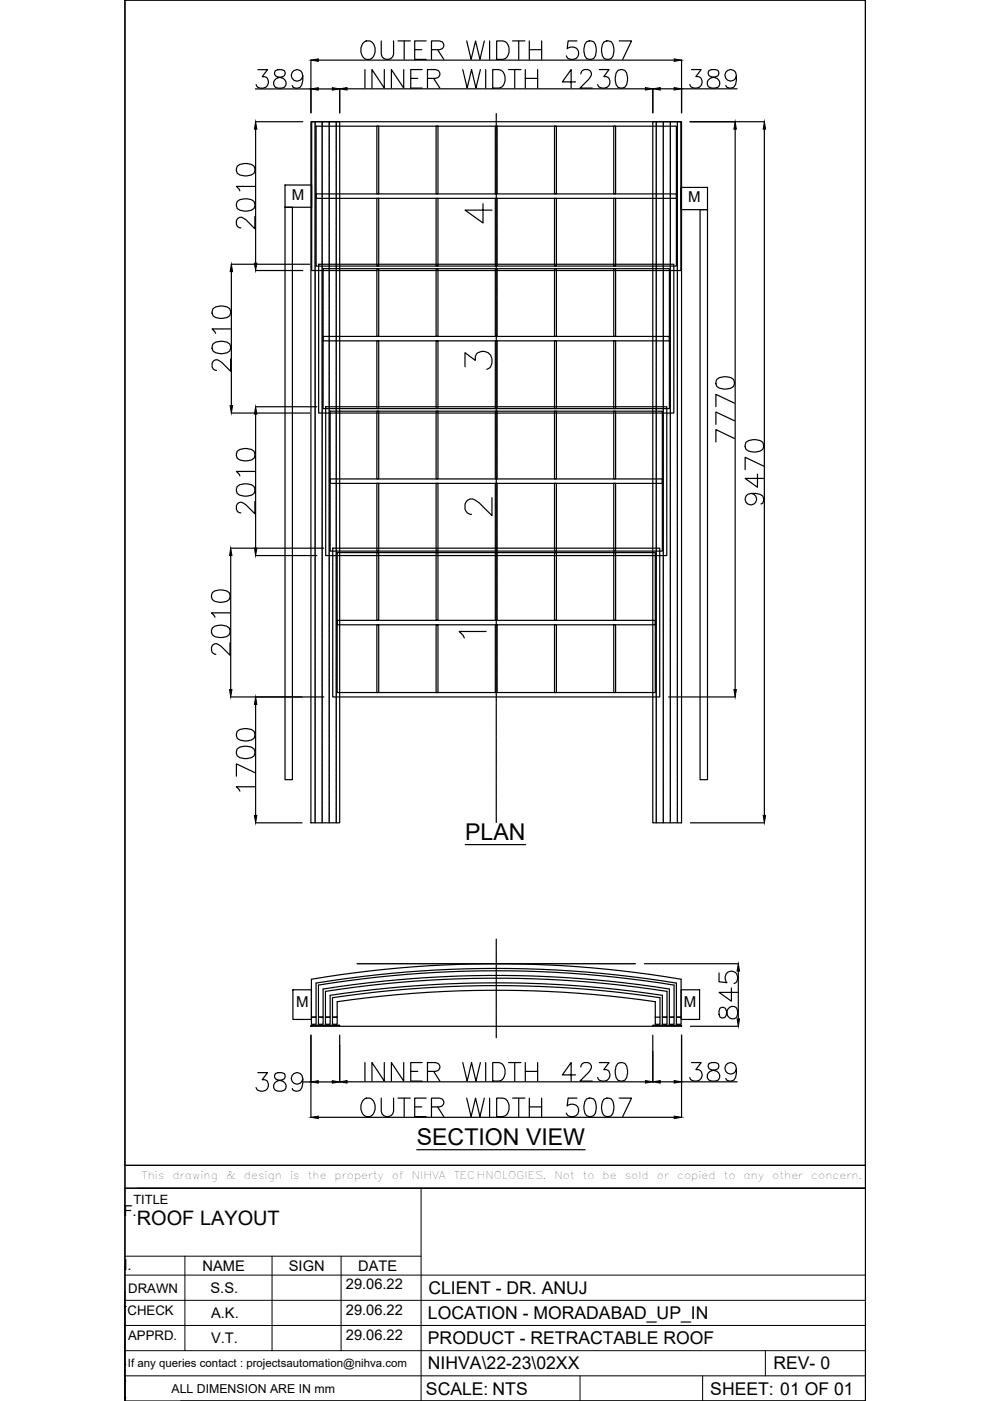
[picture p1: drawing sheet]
<svg xmlns="http://www.w3.org/2000/svg" width="210mm" height="297mm" viewBox="0 0 210 297" stroke-linecap="round" stroke-linejoin="round" font-family="sans-serif">
<!-- layer: 0 -->
<g fill="none" stroke="#000" stroke-width=".25">
<path d="M26.5 .1h.1M26.5 .1h157v247h-157zM26.5 .1v296.9M54.1 18.9h11.8M54.7 14.8h2l-1.1 1.5a1.26 1.26 0 0 1 1.3 1.4 1.26 1.26 0 0 1-1.7 1l-.5-.2-.4-.6M58.4 15a.79 .79 0 0 0 .4 1.3l.7 .2a1.13 1.13 0 0 1 1.2 1 1.13 1.13 0 0 1-1 1.2h-.7a1.13 1.13 0 0 1-1-1.2 1.13 1.13 0 0 1 1.2-1l.7-.2a.79 .79 0 0 0 .4-1.3l-.6-.2h-.7zM64.2 16.1a1.22 1.22 0 0 1-1.7 1 1.22 1.22 0 0 1-.5-1.9 1.22 1.22 0 0 1 2 .1 3.5 3.5 0 0 1-.4 3.2 1.15 1.15 0 0 1-1.6-.4M65.9 12.7v11.2M67.5 18.9h3M67.5 12.7h75.4M72 18.8v5.1M73.6 18.8h63.2"/>
<path d="M76.9 9.2a1.45 1.45 0 0 1 1.7-.5 1.45 1.45 0 0 1 .9 1.5 1.8 1.8 0 0 1-1.9 2.4 2.27 2.27 0 0 1-.7-3.4zM77.4 14.7v4M80.8 8.7v2.8a1.32 1.32 0 0 0 1.3 1.1 1.32 1.32 0 0 0 1.3-1.1v-2.8M81.5 14.7v4l-2.6-4v4M84.4 8.7h2.6M85.6 14.7v4l-2.6-4v4M85.7 8.7v3.9M87.1 16.6h1.5M87.9 10.5h1.5M89.5 14.7h-2.4v4h2.4M90.4 8.7h-2.5v3.9h2.5M90.6 16.6h1.7l.6-.2a.9 .9 0 0 0 0-1.5l-.6-.2h-1.7v4"/>
<path d="M91.5 10.5h1.7l.5-.2a.91 .91 0 0 0 0-1.4l-.5-.2h-1.7v3.9M91.9 16.6l1.4 2.1M92.8 10.5l1.3 2.1M98.1 14.7l.9 4 1-4 .9 4 1-4M99 8.7l.9 3.9 .9-3.9 1 3.9 .9-3.9M103 14.7v4M103.8 8.7v3.9M104.5 14.7h1.3a2.15 2.15 0 0 1 .9 3.4l-.4 .4-.5 .2h-1.3zM105.3 8.7h1.3a2.13 2.13 0 0 1 .9 3.3l-.3 .4-.6 .2h-1.3zM107.8 14.7h2.6M108.7 8.7h2.6M109.1 14.7v4"/>
<path d="M110 8.7v3.9M111.4 16.6h2.6M111.4 14.7v4M112.2 10.5h2.6M112.2 8.7v3.9M114 14.7v4M114.8 8.7v3.9M122 17.4h-2.8l1.9-2.7v4M122.3 8.7h-1.9l-.1 1.6a1.39 1.39 0 0 1 2 0 1.39 1.39 0 0 1-.2 2.1 1.39 1.39 0 0 1-2-.6M123.2 15.7a.95 .95 0 0 1 .7-1h.8a.96 .96 0 0 1 .5 1.5l-2.2 2.5h2.6M124.4 8.9a1.29 1.29 0 0 1 1.8 .5 3.3 3.3 0 0 1-.3 3 1.29 1.29 0 0 1-1.9-.6 3.2 3.2 0 0 1 .4-2.9zM127.1 14.7h2l-1.1 1.5a1.26 1.26 0 0 1 1.3 1.5 1.26 1.26 0 0 1-1.7 1l-.5-.2-.4-.6"/>
<path d="M128.1 8.9a1.29 1.29 0 0 1 1.9 .5 3.2 3.2 0 0 1-.4 3 1.29 1.29 0 0 1-1.9-.6 3.2 3.2 0 0 1 .4-2.9zM131 14.9a1.27 1.27 0 0 1 1.9 .6 3.3 3.3 0 0 1-.4 3 1.26 1.26 0 0 1-1.9-.6 3.2 3.2 0 0 1 .4-3zM131.3 8.7h2.6l-1.9 3.9M138.4 18.8v5.1M140 18.8h2.9M144.5 18.8h11.8M144.5 12.7v11.2M146.6 14.7h2.1l-1.2 1.5a1.26 1.26 0 0 1 1.4 1.5 1.26 1.26 0 0 1-1.7 1l-.6-.2-.4-.6M150.3 14.9a.79 .79 0 0 0 .4 1.3 1.83 1.83 0 0 1 1.9 1.2 1.02 1.02 0 0 1-.9 1.3h-.8a1.13 1.13 0 0 1-1-1.2 1.13 1.13 0 0 1 1.2-1.1l.7-.2a.79 .79 0 0 0 .4-1.3l-.5-.2h-.8zM156.1 16.1a1.22 1.22 0 0 1-1.6 1 1.22 1.22 0 0 1-.5-1.9 1.22 1.22 0 0 1 2 .1 3.6 3.6 0 0 1-.4 3.2 1.15 1.15 0 0 1-1.7-.4M183.5 .1h.1M183.5 .1v251.5"/>
<path d="M50.3 35.2a3 3 0 0 1 3.6 0 1.29 1.29 0 0 1-.6 1.9 3.2 3.2 0 0 1-3-.4l-.2-.5zM54 39.5h-3.9l.8 1M54.2 25.8h10M54.2 27.4v28.4M60.4 39.2h5.7v4.7h-5.7zM65.9 25.8h6.1v148.7h-6.1zM138.4 25.8h6.1v148.7h-6.1zM144.4 39.7h5.6v4.7h-5.6zM146.2 25.8h15.9M155.9 27.4v118.8M162.1 27.4v145.5M49 56h16.7"/>
<path d="M49.1 57.6v28.4M50.3 42.7a3 3 0 0 1 3.6 0 1.28 1.28 0 0 1-.6 1.9 3.2 3.2 0 0 1-3-.4l-.2-.6zM54 45.9v2.6l-1.8-1.9a1.18 1.18 0 0 0-1.9-.2l-.2 .4v.8a.95 .95 0 0 0 1 .7M54.2 57.4h10M60.4 43.9h1.6v121.4h-1.6zM148.4 44.4h1.6v120.9h-1.6zM45.2 72.9a3 3 0 0 1 3.5 0 1.26 1.26 0 0 1-.6 1.9 3.2 3.2 0 0 1-2.9-.4l-.2-.5zM45.2 65.4a3 3 0 0 1 3.5 0 1.27 1.27 0 0 1-.6 1.9 3.2 3.2 0 0 1-2.9-.4l-.2-.5zM48.9 76.1v2.6l-1.9-1.9a1.2 1.2 0 0 0-1.7-.3l-.3 .5v.8a.97 .97 0 0 0 .9 .7M48.9 69.7h-3.9l.7 1M49 87.6h16.7M50.3 95.7a3 3 0 0 1 3.6 0 1.29 1.29 0 0 1-.6 1.8 3.3 3.3 0 0 1-3-.3l-.2-.6z"/>
<path d="M54 100h-3.9l.8 .9M54.2 86.2h13M54.2 87.8v28.4M152 80.4a3 3 0 0 1 3.5 0 1.26 1.26 0 0 1-.5 1.9 3.2 3.2 0 0 1-3-.4l-.2-.5zM155.7 93l-3.9-1.9v2.6M155.7 89.2l-3.9-1.8v2.6M155.7 85.5l-3.9-1.9v2.6M158.2 93.8a3 3 0 0 1 3.5 0 1.29 1.29 0 0 1-.5 1.8 3.2 3.2 0 0 1-3-.3l-.2-.6zM161.9 98.8l-3.9-1.8v2.6M48.9 116.2h19.8M48.9 117.8v28.4M50.3 103.1a3 3 0 0 1 3.6 0 1.28 1.28 0 0 1-.6 1.9 3.2 3.2 0 0 1-3-.4l-.2-.5z"/>
<path d="M54 106.3v2.6l-1.8-1.8a1.18 1.18 0 0 0-1.9-.2l-.2 .3v.8a.95 .95 0 0 0 1 .7M54.2 117.8h13M159.3 104.6a1.22 1.22 0 0 1 1 1.7 1.22 1.22 0 0 1-1.9 .5 1.22 1.22 0 0 1 .1-2 3.5 3.5 0 0 1 3.2 .4 1.17 1.17 0 0 1-.3 1.7M160.6 100.5v2.8l-2.6-1.9h3.9M45 133.1a3 3 0 0 1 3.6 0 1.27 1.27 0 0 1-.6 1.9 3.3 3.3 0 0 1-3-.4l-.2-.5zM45 125.6a3 3 0 0 1 3.6 0 1.27 1.27 0 0 1-.6 1.9 3.3 3.3 0 0 1-3-.4l-.2-.5zM48.8 136.3v2.6l-1.9-1.9a1.18 1.18 0 0 0-1.9-.2l-.2 .4v.8a.98 .98 0 0 0 1 .7M48.8 129.9h-4l.8 1M48.9 147.8h19.8M50.3 158.8a3 3 0 0 1 3.6 0 1.28 1.28 0 0 1-.6 1.8 3.2 3.2 0 0 1-3-.3l-.2-.6zM50.3 155a3 3 0 0 1 3.6 0 1.28 1.28 0 0 1-.6 1.9 3.2 3.2 0 0 1-3-.4l-.2-.5zM54.2 149.3v23.6"/>
<path d="M141.8 147.8h14.1M54 166.8h-3.9l.8 .9M54 163.8l-3.9-1.8v2.6M54.2 174.5h9.8M98.6 179.1h12.8M146.4 174.5h15.7M62.1 209.9h3.9v6.2h-3.9zM65.9 217.4h6.1v.2h-6.1zM65.9 219.5v17.4M66 207.6a235.3 235.3 0 0 1 78.4 0v8.1h-1v-7.3a236.1 236.1 0 0 0-76.4 0v7.3h-1zM66 215.7h1v1.5h-1zM67.5 208.9a235.5 235.5 0 0 1 75.4 0v6.8h-1v-6a235 235 0 0 0-73.4 0v6h-1z"/>
<path d="M67.5 215.7h1v1.5h-1zM69 210.2a235.6 235.6 0 0 1 72.4 0v5.5h-1v-4.7a235.7 235.7 0 0 0-70.4 0v4.7h-1zM69 215.7h1v1.5h-1zM70.5 215.7h1v1.5h-1zM72 219.5v9.9M136.6 204.3h20M138.4 217.4h6.1v.2h-6.1zM138.4 219.5v9.9M138.9 215.7v-3.3a235.3 235.3 0 0 0-67.4 0v3.3h-1v-4.2a235.6 235.6 0 0 1 69.4 0v4.2M138.9 215.7h1v1.5h-1zM140.4 215.7h1v1.5h-1zM141.9 215.7h1v1.5h-1z"/>
<path d="M143.4 215.7h1v1.5h-1zM144.4 209.9h3.9v6.2h-3.9zM144.5 219.5v17.4M146.4 217.6h10.2M152.5 206.3v1.9l1.6 .2a1.39 1.39 0 0 1 0-2.1 1.39 1.39 0 0 1 2.1 .2 1.39 1.39 0 0 1-.6 2M152.6 213.8l-.1 .5v.8l.1 .5a.79 .79 0 0 0 1.4-.3 1.79 1.79 0 0 1 1.1-1.9 1.02 1.02 0 0 1 1.3 .9v.8a1.13 1.13 0 0 1-1.2 1 1.13 1.13 0 0 1-1.1-1.2l-.1-.8a.79 .79 0 0 0-1.4-.3zM155.1 209.5v2.8l-2.6-1.9h3.9M156.5 205.9v10.1M54.7 227.4h2l-1.1 1.5a1.22 1.22 0 0 1 1.3 1.1 1.22 1.22 0 0 1-1.1 1.3 1.14 1.14 0 0 1-1.5-.7M58.4 227.6a.8 .8 0 0 0 .4 1.3 1.8 1.8 0 0 1 1.8 1.1 1.02 1.02 0 0 1-.9 1.3h-.7a1.13 1.13 0 0 1-1-1.2 1.13 1.13 0 0 1 1.2-1l.7-.2a.8 .8 0 0 0 .4-1.3l-.6-.2h-.7zM64.2 228.7a1.22 1.22 0 0 1-1.7 1.1 1.22 1.22 0 0 1-.5-1.9 1.22 1.22 0 0 1 2 .1 3.5 3.5 0 0 1-.4 3.2 1.15 1.15 0 0 1-1.6-.4M64.3 229.4h1.6"/>
<path d="M67.5 229.4h3M67.5 236.9h75.4M73.6 229.4h63.2M77.3 233a1.5 1.5 0 0 1 2.2 1.3 1.8 1.8 0 0 1-1.9 2.4 2.29 2.29 0 0 1-.3-3.7zM77.4 225.3v3.9M80.8 232.8v2.8a1.32 1.32 0 0 0 1.3 1.2 1.32 1.32 0 0 0 1.3-1.2v-2.8M81.5 225.3v3.9l-2.6-3.9v3.9M84.4 232.8h2.6M85.6 225.3v3.9l-2.6-3.9v3.9M85.7 232.8v3.9M87.1 227.2h1.5M87.9 234.7h1.5"/>
<path d="M89.5 225.3h-2.4v3.9h2.4M90.4 232.8h-2.5v3.9h2.5M90.6 227.2h1.7l.6-.2a.9 .9 0 0 0 0-1.5l-.6-.2h-1.7v3.9M91.5 234.7h1.7l.5-.2a.92 .92 0 0 0 0-1.5l-.5-.2h-1.7v3.9M91.9 227.2l1.4 2M92.8 234.7l1.3 2M98.1 225.3l.9 3.9 1-3.9 .9 3.9 1-3.9M99 232.8l.9 3.9 .9-3.9 1 3.9 .9-3.9M103 225.3v3.9M103.8 232.8v3.9M104.5 225.3h1.3a2.15 2.15 0 0 1 .9 3.3l-.4 .4-.5 .2h-1.3zM105.3 232.8h1.3a2.14 2.14 0 0 1 .9 3.4l-.3 .4-.6 .1h-1.3z"/>
<path d="M107.8 225.3h2.6M108.7 232.8h2.6M109.1 225.3v3.9M110 232.8v3.9M111.4 225.3v3.9M111.4 227.2h2.6M112.2 232.8v3.9M112.2 234.7h2.6M114 225.3v3.9M114.8 232.8v3.9M122 227.9h-2.8l1.9-2.6v3.9M122.3 232.8h-1.9l-.1 1.7a1.38 1.38 0 0 1 2 0 1.38 1.38 0 0 1-.2 2 1.38 1.38 0 0 1-2-.5"/>
<path d="M123.2 226.2a.95 .95 0 0 1 .7-.9h.8a.96 .96 0 0 1 .5 1.5l-2.2 2.4h2.6M124.4 233a1.29 1.29 0 0 1 1.8 .6 3.3 3.3 0 0 1-.3 3 1.27 1.27 0 0 1-1.9-.6 3.2 3.2 0 0 1 .4-3zM127.1 225.3h2l-1.1 1.5a1.26 1.26 0 0 1 1.3 1.4 1.26 1.26 0 0 1-1.7 1l-.5-.2-.4-.5M128.1 233a1.29 1.29 0 0 1 1.9 .6 3.2 3.2 0 0 1-.4 3 1.27 1.27 0 0 1-1.9-.6 3.2 3.2 0 0 1 .4-3zM131 225.5a1.27 1.27 0 0 1 1.9 .5 3.3 3.3 0 0 1-.4 3 1.26 1.26 0 0 1-1.9-.5 3.2 3.2 0 0 1 .4-3zM131.3 232.8h2.6l-1.9 3.9M140 229.4h2.9M144.5 229.4h11.8M146.6 225.3h2.1l-1.2 1.5a1.26 1.26 0 0 1 1.4 1.4 1.26 1.26 0 0 1-1.7 1l-.6-.2-.4-.5M150.3 225.5a.79 .79 0 0 0 .4 1.3 1.83 1.83 0 0 1 1.9 1.1 1.02 1.02 0 0 1-.9 1.3h-.8a1.13 1.13 0 0 1-1-1.2 1.13 1.13 0 0 1 1.2-1l.7-.2a.79 .79 0 0 0 .4-1.3l-.5-.2h-.8zM156.1 226.6a1.22 1.22 0 0 1-1.6 1 1.22 1.22 0 0 1-.5-1.9 1.22 1.22 0 0 1 2 .1 3.6 3.6 0 0 1-.4 3.2 1.15 1.15 0 0 1-1.7-.4M26.5 251.9h157v45.1h-157z"/>
<path d="M88.4 243.8h35.7M183.5 251.6h.1M26.5 277h.1M38.3 297h145.2"/>
</g>
<g fill="none" stroke="#000" stroke-width=".21">
<path d="M26.5 247.1h157v4.8h-157zM29.1 251.9h154.4M89.3 251.9v45.1M26.5 277h.1M26.5 273.8v3.2M26.5 275.7h157M26.5 270.3h157M26.5 266.3h62.8M39.2 266.3v20.1M57.7 266.3v20.1M72.3 266.3v20.1M26.5 296.4h.1"/>
<path d="M26.5 292.8h.1M26.5 289.3h.1M26.5 291.6v5.4M26.5 286.4h157M26.5 281h157M26.5 291.7h157M123 291.7v5.3M149 291.7v5.3M162.3 286.4v5.3"/>
</g>
<!-- layer: border -->
<path d="M66.8 25.8v148.7M68.3 25.8v148.7M69.8 25.8v148.7M71.3 25.8v148.7M139.1 25.8v148.7M140.6 25.8v148.7M142.1 25.8v148.7M143.6 25.8v148.7" fill="none" stroke="#000" stroke-width=".25"/>
<!-- layer: 0 -->
<g fill="#000" stroke="#000" stroke-width=".21">
<path d="M65.9 18.9l1.6-.3v.5zM65.9 12.7l1.6-.2v.5zM70.5 18.6l1.5 .3-1.5 .2zM72 18.8l1.6-.2v.5zM136.8 18.6l1.6 .2-1.6 .3zM138.4 18.8l1.6-.2v.5zM142.9 18.6l1.6 .2-1.6 .3zM142.9 12.5l1.6 .2-1.6 .3zM54.2 25.8l.3 1.6h-.6zM155.9 25.8l.2 1.6h-.5zM162.1 25.8l.2 1.6h-.5zM49.1 56l.2 1.6h-.5z"/>
<path d="M53.9 55.8h.6l-.3 1.6zM48.8 86h.5l-.2 1.6zM54.2 86.2l.3 1.6h-.6zM48.9 116.2l.3 1.6h-.5zM53.9 116.2h.6l-.3 1.6zM48.7 146.2h.5l-.3 1.6zM54.2 147.8l.3 1.5h-.6zM155.6 146.2h.5l-.2 1.6zM53.9 172.9h.6l-.3 1.6zM161.8 172.9h.5l-.2 1.6zM156.5 204.3l.3 1.6h-.5zM156.3 216h.5l-.3 1.6z"/>
<path d="M65.9 229.4l1.6-.3v.5zM65.9 236.9l1.6-.3v.6zM70.5 229.1l1.5 .3-1.5 .2zM72 229.4l1.6-.3v.5zM136.8 229.1l1.6 .3-1.6 .2zM138.4 229.4l1.6-.3v.5zM142.9 236.6l1.6 .3-1.6 .3zM142.9 229.1l1.6 .3-1.6 .2z"/>
</g>
<!-- layer: OSY -->
<g fill="none" stroke="#000" stroke-width=".25">
<path d="M105.2 24.1v.4M105.2 24.6v.1M105.2 24.8v.5M105.2 25.4v.1M105.2 25.6v.5M105.2 26.2v.1M105.2 26.4v.5M105.2 27v.1M105.2 27.2v.5M105.2 27.8v.1M105.2 28v.5M105.2 28.6v.1"/>
<path d="M105.2 28.8v.5M105.2 29.4v.1M105.2 29.6v.5M105.2 30.2v.1M105.2 30.4v.5M105.2 31v.1M105.2 31.2v.5M105.2 31.8v.1M105.2 32v.5M105.2 32.6v.1M105.2 32.8v.5M105.2 33.4v.1"/>
<path d="M105.2 33.6v.5M105.2 34.2v.1M105.2 34.4v.5M105.2 35v.1M105.2 35.2v.5M105.2 35.8v.1M105.2 36v.5M105.2 36.6v.1M105.2 36.8v.5M105.2 37.4v.1M105.2 37.6v.5M105.2 38.2v.1"/>
<path d="M105.2 38.4v.5M105.2 39v.1M105.2 39.2v.5M105.2 50.9v.1M105.2 51.1v.5M105.2 51.7v.1M105.2 51.9v.5M105.2 52.5v.1M105.2 52.7v.5M105.2 53.3v.1M105.2 53.5v.5M105.2 54.1v.1"/>
<path d="M105.2 54.3v.5M105.2 54.9v.1M105.2 55.1v.5M105.2 55.7v.1M105.2 55.9v.5M105.2 56.5v.1M105.2 56.7v.5M105.2 57.3v.1M105.2 57.5v.5M105.2 58.1v.1M105.2 58.3v.5M105.2 58.9v.1"/>
<path d="M105.2 59.1v.5M105.2 59.7v.1M105.2 59.9v.5M105.2 60.5v.1M105.2 60.7v.5M105.2 61.3v.1M105.2 61.5v.5M105.2 62.1v.1M105.2 62.3v.5M105.2 62.9v.1M105.2 63.1v.5M105.2 63.7v.1"/>
<path d="M105.2 63.9v.5M105.2 64.5v.1M105.2 64.7v.5M105.2 65.3v.1M105.2 65.5v.5M105.2 66.1v.1M105.2 66.3v.5M105.2 66.9v.1M105.2 67.1v.5M105.2 67.7v.1M105.2 67.9v.5M105.2 68.5v.1"/>
<path d="M105.2 68.7v.5M105.2 69.3v.1M105.2 69.5v.5M105.2 70.1v.1M105.2 70.3v.5M105.2 70.9v.1M105.2 71.1v.5M105.2 81.4v.5M105.2 82v.1M105.2 82.2v.5M105.2 82.8v.1M105.2 83v.5"/>
<path d="M105.2 83.6v.1M105.2 83.8v.5M105.2 84.4v.1M105.2 84.6v.5M105.2 85.2v.1M105.2 85.4v.5M105.2 86v.1M105.2 86.2v.5M105.2 86.8v.1M105.2 87v.5M105.2 87.6v.1M105.2 87.8v.5"/>
<path d="M105.2 88.4v.1M105.2 88.6v.5M105.2 89.2v.1M105.2 89.4v.5M105.2 90v.1M105.2 90.2v.5M105.2 90.8v.1M105.2 91v.5M105.2 91.6v.1M105.2 91.8v.5M105.2 92.4v.1M105.2 92.6v.5"/>
<path d="M105.2 93.2v.1M105.2 93.4v.5M105.2 94v.1M105.2 94.2v.5M105.2 94.8v.1M105.2 95v.5M105.2 95.6v.1M105.2 95.8v.5M105.2 96.4v.1M105.2 96.6v.5M105.2 97.2v.1M105.2 97.4v.5"/>
<path d="M105.2 98v.1M105.2 98.2v.5M105.2 98.8v.1M105.2 99v.5M105.2 99.6v.1M105.2 99.8v.5M105.2 100.4v.1M105.2 100.6v.5M105.2 101.2v.1M105.2 101.4v.5M105.2 102v.1M105.2 102.2v.5"/>
<path d="M105.2 112.5v.5M105.2 113.1v.1M105.2 113.3v.5M105.2 113.9v.1M105.2 114.1v.5M105.2 114.7v.1M105.2 114.9v.5M105.2 115.5v.1M105.2 115.7v.5M105.2 116.3v.1M105.2 116.5v.5M105.2 117.1v.1"/>
<path d="M105.2 117.3v.5M105.2 117.9v.1M105.2 118.1v.5M105.2 118.7v.1M105.2 118.9v.5M105.2 119.5v.1M105.2 119.7v.5M105.2 120.3v.1M105.2 120.5v.5M105.2 121.1v.1M105.2 121.3v.5M105.2 121.9v.1"/>
<path d="M105.2 122.1v.5M105.2 122.7v.1M105.2 122.9v.5M105.2 123.5v.1M105.2 123.7v.5M105.2 124.3v.1M105.2 124.5v.5M105.2 125.1v.1M105.2 125.3v.5M105.2 125.9v.1M105.2 126.1v.5M105.2 126.7v.1"/>
<path d="M105.2 126.9v.5M105.2 127.5v.1M105.2 127.7v.5M105.2 128.3v.1M105.2 128.5v.5M105.2 129.1v.1M105.2 129.3v.5M105.2 129.9v.1M105.2 130.1v.5M105.2 130.7v.1M105.2 130.9v.5M105.2 138.1v.5"/>
<path d="M105.2 138.6v.2M105.2 138.8v.5M105.2 139.5h.1M105.2 139.6v.5M105.2 140.2v.1M105.2 140.4v.5M105.2 141v.1M105.2 141.2v.5M105.2 141.8v.1M105.2 142v.5M105.2 142.6v.1M105.2 142.8v.5"/>
<path d="M105.2 143.4v.1M105.2 143.6v.5M105.2 144.2v.1M105.2 144.4v.5M105.2 145v.1M105.2 145.2v.5M105.2 145.8v.1M105.2 146v.5M105.2 146.6v.1M105.2 146.8v.5M105.2 147.4v.1M105.2 147.6v.5"/>
<path d="M105.2 148.2v.1M105.2 148.4v.5M105.2 149v.1M105.2 149.2v.5M105.2 149.8v.1M105.2 150v.5M105.2 150.6v.1M105.2 150.8v.5M105.2 151.4v.1M105.2 151.6v.5M105.2 152.2v.1M105.2 152.4v.5"/>
<path d="M105.2 153v.1M105.2 153.2v.5M105.2 153.8v.1M105.2 154v.5M105.2 154.6v.1M105.2 154.8v.5M105.2 155.4v.1M105.2 155.6v.5M105.2 156.2v.1M105.2 156.4v.5M105.2 157v.1M105.2 157.2v.5"/>
<path d="M105.2 157.8v.1M105.2 158v.5M105.2 158.6v.1M105.2 158.8v.5M105.2 159.4v.1M105.2 159.6v.5M105.2 160.2v.1M105.2 160.4v.5M105.2 161v.1M105.2 161.2v.5M105.2 161.8v.1M105.2 162v.5"/>
<path d="M105.2 162.6v.1M105.2 162.8v.5M105.2 163.4v.1M105.2 163.6v.5M105.2 164.2v.1M105.2 164.4v.5M105.2 165v.1M105.2 165.2v.5M105.2 165.8v.1M105.2 166v.5M105.2 166.6v.1M105.2 166.8v.5"/>
<path d="M105.2 167.4v.1M105.2 167.6v.4M105.2 168.2v.1M105.2 168.4v.5M105.2 168.9v.2M105.2 169.1v.5M105.2 169.8h.1M105.2 169.9v.5M105.2 170.5v.1M105.2 170.7v.5M105.2 171.3v.1M105.2 171.5v.5"/>
<path d="M105.2 172.1v.1M105.2 172.3v.5M105.2 172.9v.1M105.2 173.1v.5M105.2 173.7v.1M105.2 173.9v.5M105.2 199.1v.3M105.2 199.5v.2M105.2 199.7v.5M105.2 200.3v.1M105.2 200.6v.4M105.2 201.1v.1"/>
<path d="M105.2 201.3v.5M105.2 201.9v.1M105.2 202.1v.5M105.2 202.7v.1M105.2 202.9v.5M105.2 203.5v.1M105.2 203.7v.5M105.2 204.3v.1M105.2 204.5v.5M105.2 205.1v.1M105.2 205.3v.5M105.2 205.9v.1"/>
<path d="M105.2 206.1v.5M105.2 206.7v.1M105.2 206.9v.5M105.2 207.5v.1M105.2 207.7v.5M105.2 208.3v.1M105.2 208.5v.5M105.2 209.1v.1M105.2 209.3v.5M105.2 209.9v.1M105.2 210.1v.5M105.2 210.7v.1"/>
<path d="M105.2 210.9v.5M105.2 211.5v.1M105.2 211.7v.5M105.2 212.3v.1M105.2 212.5v.5M105.2 213.1v.1M105.2 213.3v.5M105.2 213.9v.1M105.2 214.1v.5M105.2 214.7v.1M105.2 214.9v.5M105.2 215.5v.1"/>
<path d="M105.2 215.7v.5M105.2 216.3v.1M105.2 216.5v.5M105.2 217.1v.1M105.2 217.3v.5M105.2 217.9v.1M105.2 218.1v.5M105.2 218.7v.1M105.2 218.9v.5M105.2 219.5v.1M105.2 219.7v.3"/>
</g>
<!-- layer: FASTNERS -->
<path d="M72 217.6h66.4" fill="none" stroke="#000" stroke-width=".25"/>
<!-- layer: HIDDEN -->
<path d="M75.7 204.3h59" fill="none" stroke="#000" stroke-width=".25"/>
<!-- layer: Segment support -->
<path d="M66.1 25.8h78.3v31.6h-78.3zM67 26.8h76.4v29.6h-76.4zM67 41.1h76.4v1h-76.4zM67.6 56h75.3v31.6h-75.3zM68.5 57h73.4v29.6h-73.4zM68.5 71.3h73.4v1h-73.4zM69.1 86.2h72.3v31.6h-72.3zM70 87.2h70.4v29.6h-70.4zM70 101.5h70.4v1h-70.4zM70.5 116.2h69.4v31.6h-69.4zM71.5 117.2h67.4v29.6h-67.4zM71.5 131.5h67.4v1h-67.4z" fill="none" stroke="#000" stroke-width=".25"/>
<!-- layer: Bas -->
<g fill="none" stroke="#000" stroke-width=".25">
<path d="M79.9 26.8h.4v14.3h-.4zM92.5 26.8h.4v14.3h-.4zM105 26.8h.4v14.3h-.4zM117.6 26.8h.4v14.3h-.4zM130.1 26.8h.4v14.3h-.4zM79.9 42.1h.4v14.3h-.4zM79.9 57h.4v14.3h-.4zM92.5 42.1h.4v14.3h-.4zM92.5 57h.4v14.3h-.4zM105 42.1h.4v14.3h-.4zM105 57h.4v14.3h-.4zM117.6 42.1h.4v14.3h-.4z"/>
<path d="M117.6 57h.4v14.3h-.4zM130.1 42.1h.4v14.3h-.4zM130.1 57h.4v14.3h-.4zM79.9 72.3h.4v14.3h-.4zM92.5 72.3h.4v14.3h-.4zM105 72.3h.4v14.3h-.4zM117.6 72.3h.4v14.3h-.4zM130.1 72.3h.4v14.3h-.4zM79.9 87.2h.4v14.3h-.4zM92.5 87.2h.4v14.3h-.4zM105 87.2h.4v14.3h-.4zM117.6 87.2h.4v14.3h-.4z"/>
<path d="M130.1 87.2h.4v14.3h-.4zM79.9 102.5h.4v14.3h-.4zM79.9 117.2h.4v14.3h-.4zM92.5 102.5h.4v14.3h-.4zM92.5 117.2h.4v14.3h-.4zM105 102.5h.4v14.3h-.4zM105 117.2h.4v14.3h-.4zM117.6 102.5h.4v14.3h-.4zM117.6 117.2h.4v14.3h-.4zM130.1 102.5h.4v14.3h-.4zM130.1 117.2h.4v14.3h-.4zM79.9 132.5h.4v14.3h-.4z"/>
<path d="M92.5 132.5h.4v14.3h-.4zM105 132.5h.4v14.3h-.4zM117.6 132.5h.4v14.3h-.4zM130.1 132.5h.4v14.3h-.4z"/>
</g>
<text font-size="7.5" x="97.4" y="48.3">4</text>
<g font-size="7.1">
<text x="97.4" y="79.4">3</text>
<text x="97.4" y="110.4">2</text>
</g>
<g font-size="4.9">
<text x="98.6" y="178">PLAN</text>
<text x="88.4" y="242.7">SECTION VIEW</text>
</g>
<text font-size="4.4" x="96" y="136.5">1</text>
<text font-size="4.2" x="29" y="259.8">ROOF LAYOUT</text>
<g font-size="3.7">
<text x="90.8" y="274.3">CLIENT - DR. ANUJ</text>
<text x="90.7" y="279.7">LOCATION - MORADABAD_UP_IN</text>
<text x="90.7" y="285">PRODUCT - RETRACTABLE ROOF</text>
<text x="90.7" y="290.3">NIHVA\22-23\02XX</text>
<text x="164" y="290.3">REV- 0</text>
<text x="90.3" y="295.7">SCALE: NTS</text>
<text x="150.6" y="295.7">SHEET: 01 OF 01</text>
</g>
<g font-size="3.2">
<text x="61.9" y="42.4">M</text>
<text x="145.9" y="42.9">M</text>
<text x="62.8" y="213.5">M</text>
<text x="145" y="213.5">M</text>
<text x=".6" y="257.8">TENING OF ROOF.</text>
<text x="-.3" y="269.3">RK UNDERTAKEN.</text>
</g>
<g font-size="3.1">
<text x="42.9" y="269.6">NAME</text>
<text x="61.2" y="269.6">SIGN</text>
<text x="76" y="269.5">DATE</text>
<text x="44.6" y="274.2">S.S.</text>
<text x="73.3" y="273.4">29.06.22</text>
<text x="44.8" y="279.5">A.K.</text>
<text x="73.3" y="278.7">29.06.22</text>
<text x="44.8" y="284.8">V.T.</text>
<text x="73.3" y="284.1">29.06.22</text>
</g>
<g font-size="2.8">
<text x="27.2" y="274.2">DRAWN</text>
<text x="27" y="278.9">CHECK</text>
<text x="27.2" y="284.2">APPRD.</text>
</g>
<text font-size="2.7" x="28.3" y="255.3">TITLE</text>
<text font-size="2.6" x="36.4" y="295.3">ALL DIMENSION ARE IN mm</text>
<text font-size="2.4" x="27.1" y="289.7">If any queries contact : projectsautomation@nihva.com</text>
<g font-size="2.3">
<text x="30" y="250.1">This</text>
<text x="36.6" y="250.1">drawing</text>
<text x="47.9" y="250.1">&amp;</text>
<text x="51.7" y="250.1">design</text>
<text x="61.5" y="250.1">is</text>
<text x="65.3" y="250.1">the</text>
<text x="70.9" y="250.1">property</text>
<text x="83.1" y="250.1">of</text>
<text x="87.3" y="250.1">NIHVA</text>
<text x="96.2" y="250.1">TECHNOLOGIES.</text>
<text x="117.6" y="250.1">Not</text>
<text x="123.6" y="250.1">to</text>
<text x="127.8" y="250.1">be</text>
<text x="132.5" y="250.1">sold</text>
<text x="139.3" y="250.1">or</text>
<text x="143.6" y="250.1">copied</text>
<text x="153.5" y="250.1">to</text>
<text x="157.7" y="250.1">any</text>
<text x="163.7" y="250.1">other</text>
<text x="172" y="250.1">concern.</text>
</g>
</svg>
